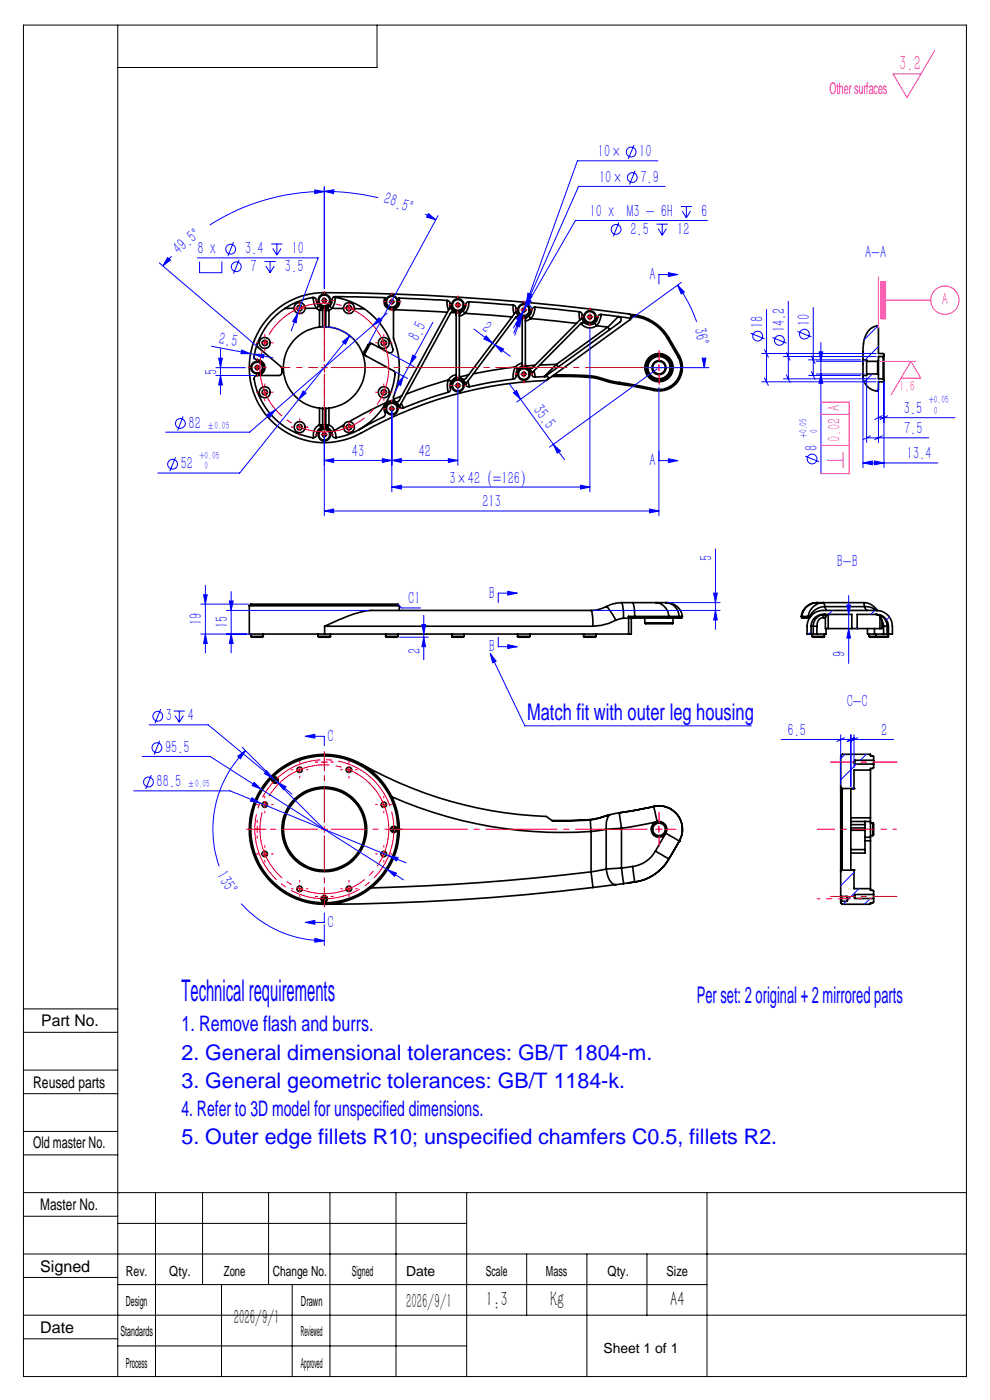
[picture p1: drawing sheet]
<svg xmlns="http://www.w3.org/2000/svg" width="210mm" height="297mm" viewBox="0 0 210 297" stroke-linecap="round" stroke-linejoin="round" font-family="sans-serif">
<g fill="none" stroke="#000" stroke-width=".35">
<path d="M54.5 79.7a.67 .67 0 0 0-.6 .7 14.9 14.9 0 0 0 12.7 12.4l.4-.2a2.1 2.1 0 0 1 1.8-2 1.83 1.83 0 0 1 1.7 1.9l.3 .3a10.9 10.9 0 0 0 5.4-1.7M54.6 73l-.1 .3 .3 .4 4.8 4.1 .2 .3v.9a.66 .66 0 0 1-.7 .7h-4.6M62.4 65.4h-2M62.4 65.4a1.17 1.17 0 0 1 1.2-1.2 1.17 1.17 0 0 1 1.1 1.2M62.4 65.4a1.16 1.16 0 0 0 1.2 1.1 1.16 1.16 0 0 0 1.1-1.1M64.7 65.4h2.4M66.5 63.1a3.8 3.8 0 0 0 .6 2.3M67.1 65.4l.7 .4M67.6 64.9l-.5 .5M67.8 65.8h.6M67.8 65.8l.3-.6 .2 .2 .1 .4M67.8 69.4a8.7 8.7 0 0 0-7.7 8.6 8.7 8.7 0 0 0 7.7 8.6"/>
<path d="M67.8 65.8v3.6M68.4 69.3l-.6 .1M68.4 69.3h.7M68.4 65.8v3.5M69.1 65.9h.7M69.1 69.3l.7 .1M69.1 65.9l.4-.6 .3 .6M69.1 65.9v3.4M69.8 69.4a8.7 8.7 0 0 1 7.6 8.6 8.7 8.7 0 0 1-7.6 8.6M69.8 65.9v3.5M70 64.9l.4 .5M70.4 65.4h2.4"/>
<path d="M70.4 65.4l-.6 .5M70.7 63a14.8 14.8 0 0 1 12.6 11.4l-.2 .4-.6 .1-3.9-2.1M71.1 63.1v.1a3.6 3.6 0 0 1-.7 2.2M72.8 65.4a1.17 1.17 0 0 1 1.2-1.2 1.17 1.17 0 0 1 1.2 1.3M72.8 65.4a1.17 1.17 0 0 0 1.2 1.1 1.17 1.17 0 0 0 1.2-1M75.2 65.5h2.1M77.3 75.2l6.2 3.5 .2 .2a14.6 14.6 0 0 1-7.5 12.2M78.6 72.8l-.5 .3-.8 1.4v.7M78.6 72.8l-1.3 2.4M83.6 65.7l11.3 .5M94.8 63.7l-10.2-.5a1.67 1.67 0 0 1-1.5 2.5 1.67 1.67 0 0 1-1.4-2.6l-10.6-.2a.81 .81 0 0 0-.7 1.1 1.7 1.7 0 0 1-1.9 1.4 1.7 1.7 0 0 1-1.4-1.9l-.4-.3a13.3 13.3 0 0 0-9 4.6 13.1 13.1 0 0 0-3.7 8.1l.2 .3a2.1 2.1 0 0 1 2 1.8 1.69 1.69 0 0 1-1.7 1.7M94.8 63.7a.62 .62 0 0 1 .7 .8 1.71 1.71 0 0 0 1.7 1.9 1.71 1.71 0 0 0 1.6-2l.3-.3 .4-.1"/>
<path d="M94.8 63.7l.1 1.2 .2 .9M95.5 64.9l-.1 .4-10.7 19.6a.66 .66 0 0 1-.7 .3 .66 .66 0 0 1-.5-.6v-.4a16.8 16.8 0 0 0 0-12.5v-5.8l.3-.4M95.7 66.3h.9M96.8 79.5a2.44 2.44 0 0 0-1.7 1.1M97.8 66.2l-.4 .6v12.9l.4 .6M98.2 66l.4 .5M98.6 66.5l10 .7M98.6 66.5l-1.2 .5M99.4 79.5l-1.9 .5M99.5 64l9.4 .7M99.5 64v.2a3.5 3.5 0 0 1-.9 2.3M108.9 64.7a.67 .67 0 0 1 .6 .8 1.71 1.71 0 0 0 1.6 1.9 1.71 1.71 0 0 0 1.8-1.9l.1-.2 .5-.1"/>
<path d="M108.9 64.7v1.2l.1 .7M109.3 77.9l-.1 .1a4 4 0 0 0-.3 2.4M109.3 77.9l.5 .4M109.3 77.9l-8.9 1.4M109.4 67.3l1.2 .1M109.5 65.9l-.1 .3-10.5 14a.71 .71 0 0 1-.9 .2M110.2 67.2a.64 .64 0 0 0-.8 .1l-10.6 14.2M110.4 67.3l.4 .4v9.7l-.4 .5M110.8 77l-1 .4-.5 .5M111.8 67.3l-.4 .5v9.5l.4 .6M112.2 67.1l.4 .5M112.6 67.6l9.7 1"/>
<path d="M112.6 67.6l-1.2 .5M112.8 79.3a1.7 1.7 0 0 0-2-1.6 1.7 1.7 0 0 0-1.3 2.2l-.4 .5h-.2M112.8 79.3a.66 .66 0 0 0 .7 .7M113.2 78.7l.3 1.3M113.5 77.5l-1.9 .1M113.5 65.2l9.4 .9M113.5 65.2v.1a3.9 3.9 0 0 1-.9 2.3M117.1 79.9l8.1 .2M117.5 79.5l7.7 .2M118 77.3l.4 .6M118 77.3l-3.5 .1M122.9 66.1a.66 .66 0 0 1 .6 .8 1.71 1.71 0 0 0 1.6 2 1.71 1.71 0 0 0 1.8-1.8l.3-.4h.3"/>
<path d="M122.9 66.1l.1 1.8M123.2 68.7h.1M123.2 68.6l-10.3 10.5-.1 .2M123.2 68.6l.1 .1M123.3 68.7a2.36 2.36 0 0 0 3.2 .4M123.4 67.2l-.1 .4-10.3 10.4a.65 .65 0 0 1-.9 0M123.6 68.4l-.3 .3M124.1 68.6a.69 .69 0 0 0-.9 0M125.2 79.7l1.1 .2 3.1 .9M125.2 79.7v.4M126.1 68.6l.4 .5M126.5 69.1l2.4 .3"/>
<path d="M127.5 66.7l6.4 .8M127.5 66.7l-.2 1.1-.8 1.3M128.9 69.4l2.2-2.2a.64 .64 0 0 1 .6 .5 .64 .64 0 0 1-.2 .7l-15.8 11.4-.3 .1 2.6-2.6M128.9 69.4l.4 .5M128.9 69.4l-10.9 7.9M133.5 66.7l1.1 .1M133.9 67.5a.68 .68 0 0 0-.6-.9 494.6 494.6 0 0 0-65.7-4.5 15.9 15.9 0 0 0-14 20.5 15.9 15.9 0 0 0 23 9.3 86.2 86.2 0 0 1 39.3-11.2l.3-.2M133.9 67.5l-.2 .3-17.5 12.7M133.9 67.1h.7M134.6 67.1a9.6 9.6 0 0 1 7 4.8M134.6 66.8a10.1 10.1 0 0 1 7.3 4.9M134.6 66.8v.3"/>
<path d="M141.6 71.9l2.2 3.8M141.9 71.7l-.3 .2M141.9 71.7l2.2 3.8M143.8 75.7a4.6 4.6 0 0 1-.3 5 4.6 4.6 0 0 1-4.8 1.8M144.1 75.5a5 5 0 0 1-.3 5.4 5 5 0 0 1-5.1 1.9M144.1 75.5l-.3 .2M183.1 76.3v3.4M183.1 79.7a3.2 3.2 0 0 0 3.1 3.2l.1-.2v-1.7h1l.2-.5M183.1 76.3h.7v.4M183.8 76.7v2.6M183.8 79.3v.4h-.7M183.8 76.7h2.4"/>
<path d="M183.8 79.3h2.4M186.2 76.7v2.6M186.2 79.3l.1 .2M186.3 76.5v3M186.3 79.5v.9h1M186.3 76.5l-.1 .2M187.3 75.6v4.8M187.3 75.6h-1v.9M187.5 75.5v-.4l-.2-.1h-1v-5.5l-.1-.3a2.85 2.85 0 0 0-2.7 2.3l-.4 2.5v2.3M187.5 75.5v5M187.5 75.5l-.2 .1M67.8 90.1a2.33 2.33 0 0 0-1.3 2.8"/>
<path d="M67.8 90.1v.1a.28 .28 0 0 0 .1 .4 .28 .28 0 0 0 .4 0l.1-.5M67.8 90.1h.6M67.8 86.6h.6M67.8 86.6v3.5M68.4 86.6h.7M68.4 86.6v3.5M69.1 90.1h.7M69.1 90.1l.2 .5a.3 .3 0 0 0 .3 0 .3 .3 0 0 0 .1-.4l.1-.1M69.1 86.6v3.5M69.8 86.6h-.7M69.8 90.1a2.15 2.15 0 0 1 1.1 1.3M69.8 86.6v3.5"/>
<path d="M70.9 91.4l.4 1.4M70.9 91.4l-.6 .2M73 90.1l-2.1 1.3M74.1 89.5a1.16 1.16 0 0 1 1 1.3 1.16 1.16 0 0 1-1.4 .9 1.16 1.16 0 0 1-.7-1.6M74.1 89.5a1.09 1.09 0 0 0-1.1 .6M81.9 85.4l-4.9 2.4-2.9 1.7M85.1 85.6l.5 .9M85.2 84l-1.7 .7M85.6 86.5a.65 .65 0 0 1-.9-.4 1.71 1.71 0 0 0-2.4-.9 1.71 1.71 0 0 0-.6 2.6l-.2 .6-5.3 2.7M95.1 83.2l-3.6 1.1-5.9 2.2M95.1 80.6a4.1 4.1 0 0 0 0 2.6M95.1 80.6l.6 .4"/>
<path d="M95.1 80.6l-4.5 1.4-4.4 1.6M96.4 80.3l.4-.4v-13.1a.65 .65 0 0 0-.5-.6 .65 .65 0 0 0-.8 .3l-10.8 19.8M98.8 81.5a.67 .67 0 0 0 .8 .6M98.8 81.5a1.71 1.71 0 0 0-2.3-1.3 1.71 1.71 0 0 0-.9 2.4l-.2 .5-.3 .1M99.2 80.9l.4 1.2M108.9 80.4l-4.7 .7-4.6 1M113.5 80l2.5-.1a.34 .34 0 0 1 .3 .2 .34 .34 0 0 1-.1 .4M125.2 80.1l1.6 .2 2.6 .8M129.4 81.1l2 .4M129.4 80.8l2 .3M129.4 80.8v.3M131.4 81.5l7.3 1.3"/>
<path d="M131.4 81.1l7.3 1.4M131.4 81.1v.4M138.7 82.5v.3M187.3 80.4l.2 .1M52.9 128.5l.3-.3h31.2l.3 .3M52.9 128.5h31.8M52.9 128.5v6h16M53.2 135h2.6M53.2 135a2.81 2.81 0 0 0 2 .2h.5l.1-.2M53.2 134.5v.5M55.8 134.5v.5M67.5 135l.1 .2h2.3l.2-.2"/>
<path d="M67.5 135h2.6M67.5 134.5v.5M68.9 132.9h56.9M68.9 134.5h64.4M68.9 132.9v1.6M70.1 134.5v.5M81.8 135a2.81 2.81 0 0 0 2 .2h.5l.1-.2M81.8 135h2.6M81.8 134.5v.5M84.4 134.5v.5M84.7 128.5v1M95.8 135h2.6"/>
<path d="M95.8 135a2.81 2.81 0 0 0 2 .2h.5l.1-.2M95.8 134.5v.5M98.4 134.5v.5M109.8 135l.2 .2h2.3l.1-.2M109.8 135h2.6M109.8 134.5v.5M112.4 134.5v.5M123.8 135l.2 .2h2.3l.1-.2M123.8 135h2.6M123.8 134.5v.5M125.4 129.5h-46.7a23.9 23.9 0 0 0-8.4 2.7l-1.4 .7M125.4 129.5a6.7 6.7 0 0 1 .4 3.4"/>
<path d="M126.4 134.5v.5M128.6 128.7l-2.1 .7-1.1 .1M128.6 128.7a6.8 6.8 0 0 1 2 2.9M130.6 131.6l-1.5 .7-1.6 .4-1.7 .2M131.8 127.8l-2.2 .4-1 .5M131.8 127.8a5.8 5.8 0 0 1 .5 3.4M131.8 127.8h2.4M132.3 131.2l-1.7 .4M132.3 131.2h1M133.3 130.8h1.3M133.3 130.8v.4M133.3 130.8l.6 .3"/>
<path d="M133.3 131.2h.6M133.3 131.2v3.3M133.9 131.1h.7M133.9 131.1v3.4h-.6M134.2 127.8a5.9 5.9 0 0 1 .4 3M134.2 127.8h4.8M134.6 131.1h7M134.6 130.8v.3M134.6 130.8h7.3M136.8 132.1h6M136.8 132.1l.1 .2h5.7l.2-.2M136.8 131.1v1"/>
<path d="M139 127.8a3.1 3.1 0 0 1 2.9 3M139 127.8h2.2M141.2 127.8a3.4 3.4 0 0 1 3.5 3M141.2 127.8a3.1 3.1 0 0 1 2.9 3M141.6 131.1h2.2M141.9 130.8l-.1 .3h-.2M141.9 130.8h2.2M142.8 131.1v1M144.1 130.8v.2l-.3 .1M144.1 130.8h.6M144.7 130.8l-.1 .3h-.8M170 130.8l.1 .3h.3"/>
<path d="M170 130.8h.1M170.1 130.8v.2l.3 .1M170.1 130.8h1.3M171.4 130.8l.3 .3h-1.3M171.8 130.7l-.4 .1M171.8 130.7v.2M172 130.7h-.2M172 132.9a2.52 2.52 0 0 1 2.6-2.6h6.1v3M172 134.5h-.8v-1.6a3.4 3.4 0 0 1 3.4-3.4h11.3a3.4 3.4 0 0 1 3.4 3.4v1.6h-1.1M172 132.9h.5M172 134.5h.5M172 132.9v1.6"/>
<path d="M172.3 135h2.6M172.3 135l.1 .2h2.3l.2-.2M172.3 134.5v.5M172.5 132.9h.8M172.5 134.5h.8M172.5 132.9v1.6M173.3 127.8a3.3 3.3 0 0 0-3.3 3M173.3 127.8h.1M173.3 132.9v1.6M173.3 127.8h1.4M173.3 127.8a3.3 3.3 0 0 0-3.2 3M174.6 131l.1-.4 .3-.3a2.46 2.46 0 0 0-2.5 2.6"/>
<path d="M174.6 131a1.53 1.53 0 0 0-1.3 1.9M174.6 131h.5M174.7 127.8l.2 .9M174.7 127.8a3.3 3.3 0 0 0-3.3 3M174.7 127.8h8.5M174.9 134.5v.5M174.9 128.7l.5 .8M174.9 128.7a3.4 3.4 0 0 0-3.1 2M174.9 128.7h8.5M175.1 131v2.3h.6M175.2 133.3v1.2h-1.9M175.7 130.4l-.4 .2-.2 .4"/>
<path d="M175.7 133.3h11M175.7 130.4v2.9M175.9 130.3l-.2 .1M183.2 127.8a3.3 3.3 0 0 1 2.9 1.7M183.2 127.8l.2 .9M183.4 128.7l.3 .6 .3 .2M183.4 128.7a3.3 3.3 0 0 1 2.4 .8M184 133.3v1.2h1.5M184.4 135h1.4M184.4 135l.1 .2h1.5M184.4 134.5v.5M185.5 134.5h1.9"/>
<path d="M185.5 133.3v1.2M185.7 130.3l.6 .1M185.8 135h2.7M185.8 134.5v.5M185.8 135l.2 .2M186.3 130.4l.4 .3M186.3 130.4a2.44 2.44 0 0 1 1.9 2.5M186.7 130.7l.4 .9M186.7 130.7v2.6M187.1 131.6l.3 1.3M187.1 131.6v1.7h-.4M187.4 132.9h.8"/>
<path d="M187.4 134.5h.8M187.4 132.9v1.6M188.2 132.9h.3M188.2 132.9v1.6M188.5 132.9a2.53 2.53 0 0 0-2.6-2.6h-4.1v3M188.5 135l-.2 .2h-2.3M188.5 132.9v2.1M76.6 162.1a86.7 86.7 0 0 0 39.4 11.1l1.2 .9 8-.1M83.1 169a89.2 89.2 0 0 0 42.3 7.4M125.2 174l-8.1 .1M125.2 174l.2 2.4M125.4 176.4v8.6"/>
<path d="M128.6 175.9l-3.2 .5M128.6 175.9v8.5M129.3 172.8l-2.3 .7-1.8 .3M129.4 172.8a3.7 3.7 0 0 0-.8 3.1M129.4 172.8l-1.9 .7-2.3 .5M131.4 172.4l.4 3.3M131.4 172.4l-2 .4M131.8 175.7l-3.2 .2M131.8 175.7v8.4M138.7 171.1a5 5 0 0 1 5.1 1.9 5 5 0 0 1 .3 5.4M138.7 171.1l-7.3 1.3M138.7 171.1l.7 3.2"/>
<path d="M139.4 174.3a1.68 1.68 0 0 1 1.7 .7 1.68 1.68 0 0 1 .1 1.8M139.4 174.3l-7.6 1.4M139.4 174.3a1.67 1.67 0 0 0-1 2.6 1.67 1.67 0 0 0 2.8-.1M141.2 176.8l2.9 1.6M141.2 176.8l-2.2 3.7M144.1 178.4h.1M144.1 178.4l-2.2 3.8M178.3 166.9l.3 .4M178.3 166.9v18M178.6 167.3v17.3M178.6 167.3h2.6M180.5 173.5h4.1"/>
<path d="M180.5 176.1h3M180.5 175.6h3M180.5 174.9h3M180.5 174.3h4.1M181.2 167.3h.1M181.2 167.3h-.7v17.2l.7 .1M181.3 161.3v.8M181.3 161.3h4M181.3 161.3l-.2 .4 .2 .4M181.3 162.1h4M183.5 175.6v.5M183.5 174.3v.6"/>
<path d="M183.5 178.4h1.1M183.5 174.9v.7M183.5 176.1v4.1M183.5 177.6h1.1M184.6 163.4v10.1M184.6 178.4v10.1M184.6 174.3v3.3M184.6 173.5v.8M184.6 177.6v.8M184.6 177.3h.6M184.6 174.6h.6M184.6 163.4h-3.4v3.9"/>
<path d="M185.2 174.6l.1 .2v2.3l-.1 .2M185.2 174.6v2.7M185.3 161.3v.8M185.3 162.1v.7l-.1 .2h-.6v.4M185.3 161.3v-.8l-.1-.1h-.6v-.4h-6l-.3 .4v6.5M125.4 185l.4 3.3M125.4 185a499.2 499.2 0 0 1-46.7 3.4M125.8 188.3a489.5 489.5 0 0 1-56.9 3.5M128.6 184.4a3.6 3.6 0 0 0 1.8 3.2l.2 .1M128.6 184.4l-3.2 .6M130.6 187.7l-4.8 .6M131.8 184.1l-3.2 .3"/>
<path d="M131.8 184.1l.5 3.4M132.3 187.5l-1.7 .2M133.3 187.3l-1 .2M133.5 187.3h-.2M134.2 183.8l-2.4 .3M134.2 183.8l.4 3.3M134.6 187.1l-1.3 .2M139 180.5a6.5 6.5 0 0 1-4.8 3.3M139 180.5l2.9 1.7M141.9 182.2h.1M141.9 182.2a10.1 10.1 0 0 1-7.3 4.9M178.3 190v1.3"/>
<path d="M178.3 184.9v5.1M178.3 190l.2 .2M178.5 190.2v1M178.5 191.2l-.2 .1M178.5 191.2h1.2M178.5 190.2h1.2M178.6 184.6l-.3 .3M178.6 184.6h2.6M179.7 190.2v1M179.7 190.2l.3 .5-.3 .5M180.5 180.2h3M181.2 184.6h.1"/>
<path d="M181.2 184.6v3.9h3.4M181.3 189.8v.8M181.3 189.8h4M181.3 190.6h4M181.3 189.8l-.2 .4 .2 .4M183.5 180.2v.8h-3M184.6 188.5v.4h.6l.1 .2v.7M185.3 189.8v.8M185.3 190.6v.7l-.1 .2h-.6v.3h-6l-.3-.5"/>
<circle cx="54.5" cy="78" r="1.32"/>
<circle cx="54.5" cy="78" r="1.13"/>
<circle cx="54.5" cy="78" r=".42"/>
<circle cx="56.2" cy="72.8" r="1.17"/>
<circle cx="56.2" cy="72.8" r=".56"/>
<circle cx="63.6" cy="65.4" r=".57"/>
<circle cx="68.8" cy="63.7" r="1.15"/>
<circle cx="68.8" cy="63.7" r="1.32"/>
<circle cx="68.8" cy="63.7" r=".42"/>
<circle cx="74" cy="65.4" r=".56"/>
<circle cx="81.4" cy="72.8" r=".57"/>
<circle cx="81.4" cy="72.8" r="1.17"/>
<circle cx="83.1" cy="64" r="1.31"/>
<circle cx="83.1" cy="64" r=".41"/>
<circle cx="83.1" cy="64" r="1.15"/>
<circle cx="97.1" cy="64.7" r="1.31"/>
<circle cx="97.1" cy="64.7" r=".42"/>
<circle cx="97.1" cy="64.7" r="1.15"/>
<circle cx="111.1" cy="79.4" r="1.16"/>
<circle cx="111.1" cy="65.8" r="1.16"/>
<circle cx="111.1" cy="79.4" r="1.32"/>
<circle cx="111.1" cy="65.8" r="1.32"/>
<circle cx="111.1" cy="79.4" r=".42"/>
<circle cx="111.1" cy="65.8" r=".43"/>
<circle cx="125.1" cy="67.2" r=".42"/>
<circle cx="125.1" cy="67.2" r="1.15"/>
<circle cx="125.1" cy="67.2" r="1.31"/>
<circle cx="139.8" cy="78" r="3"/>
<circle cx="139.8" cy="78" r="2.36"/>
<circle cx="139.8" cy="78" r="1.33"/>
<circle cx="139.8" cy="78" r="2.53"/>
<circle cx="139.8" cy="78" r="1.51"/>
<circle cx="139.8" cy="78" r="2.84"/>
<circle cx="56.1" cy="83.2" r="1.18"/>
<circle cx="56.2" cy="83.2" r=".56"/>
<circle cx="63.6" cy="90.6" r=".57"/>
<circle cx="63.6" cy="90.6" r="1.17"/>
<circle cx="68.8" cy="92.2" r="1.16"/>
<circle cx="68.8" cy="92.2" r="1.32"/>
<circle cx="68.8" cy="92.2" r=".42"/>
<circle cx="74" cy="90.6" r=".56"/>
<circle cx="81.4" cy="83.2" r="1.18"/>
<circle cx="81.4" cy="83.2" r=".57"/>
<circle cx="83.1" cy="86.7" r="1.31"/>
<circle cx="83.1" cy="86.7" r="1.16"/>
<circle cx="83.1" cy="86.7" r=".41"/>
<circle cx="97.1" cy="81.8" r="1.32"/>
<circle cx="97.1" cy="81.8" r="1.16"/>
<circle cx="97.1" cy="81.8" r=".42"/>
<circle cx="56.2" cy="170.7" r=".56"/>
<circle cx="58.4" cy="165.5" r=".67"/>
<circle cx="58.4" cy="165.5" r=".5"/>
<circle cx="63.5" cy="163.3" r=".57"/>
<circle cx="68.8" cy="175.9" r="8.7"/>
<circle cx="68.8" cy="175.9" r="15.6"/>
<circle cx="68.8" cy="175.9" r="9"/>
<circle cx="68.8" cy="175.9" r="15.9"/>
<circle cx="74" cy="163.3" r=".56"/>
<circle cx="81.4" cy="170.7" r=".56"/>
<circle cx="83.5" cy="175.9" r=".67"/>
<circle cx="83.5" cy="175.9" r=".5"/>
<circle cx="139.8" cy="175.9" r="1.32"/>
<circle cx="56.2" cy="181.2" r=".56"/>
<circle cx="63.5" cy="188.6" r=".57"/>
<circle cx="68.8" cy="190.7" r=".67"/>
<circle cx="68.8" cy="190.7" r=".5"/>
<circle cx="74" cy="188.6" r=".56"/>
<circle cx="81.4" cy="181.2" r=".56"/>
</g>
<g fill="none" stroke="#00f" stroke-width=".21">
<path d="M68.8 39.6v21.6M134.5 30.8l-1.2 2.9M134.7 36.2l-1.2 3M139.6 34.1h-17.1l-10.8 30.1M141.1 39.5h-18.4l-11 25.1M33.8 55.8l20.6 17.6M35.6 54.6l.6 .6-1.7 1.2zM36.4 54.4l-1.9 2M41.9 54.7h25.6l-5.7 15.5M42.3 55.5v2.4h4.8v-2.4M49.5 51.4l-1.2 3M50.7 55.1l-1.2 3"/>
<path d="M56.1 55.5h2.4M56.4 56.4l.9 1.5M57.3 55.5v2.4M57.5 51.7h2.4M57.9 52.7l.8 1.4M58.2 56.4l-.9 1.5M58.7 51.7v2.4M59.6 52.7l-.9 1.4M66.8 40.3l2 .3-2 .5zM68.8 40.6l2-.4v.9zM68.8 40.6a50.8 50.8 0 0 1 11.5 1.3M68.8 40.6a44.9 44.9 0 0 0-24.3 7.1"/>
<path d="M90.1 45.4l2.4 1.2M90.9 45.3l1.6 1.3-2-.5zM92.9 45.8l-14.6 26.9M131.3 47.2l-1.2 3M139.3 47.6h2.4M139.6 48.5l.9 1.4M140.5 47.6v2.3M141.4 48.5l-.9 1.4M141.8 57.9l2 .3-2 .5zM143.8 58.2h-4v2.1M144.4 43.8h2.4M144.5 59.9l-10.4 7.6"/>
<path d="M144.7 44.8l.9 1.4M145.6 43.8v2.4M146.5 44.8l-.9 1.4M150 46.8h-27.9l-10.8 18.6M44.8 73.4l8.3 1.6M45.8 78h6.2M45.8 79.7h8.2M46.4 76h.8l-.4 2zM46.8 79.7l.4 2h-.8zM46.8 74v9.6M51.3 74.3l1.8 .7h-2zM53.1 75.5l-.1 .5"/>
<path d="M53.1 75l.9 .2M53.9 75.7l-.1 .5M54 75.2h2l-.2 .7zM54 75.2l3.9 .7M63.1 66.5l-.3 2-.7-.3zM68.3 69.4a8.4 8.4 0 0 1 6.6 2.5M72.6 72.5l1.6-1.3-.9 1.8zM74.2 71.2l-10.8 13.5M79.1 69l-26.1 22.7h-17.9M80.4 67.4l.5 .6-1.8 1zM82.1 66.4l-3 2.6M82.8 75l5 2.8"/>
<path d="M83.9 78.9l2.6 1.4M85.6 79.8l-.6 2-.7-.4zM85.6 79.8l-1.9 3.5M87 77.3l-1.4 2.5M87.6 75.3l.7 .4-1.3 1.6zM91.8 68.4l-4.8 8.9M100.5 69.8l4 3M103.1 71.3l1.4 1.5-1.9-.9zM104.5 72.8l.5 .4M105 73.2l1.8 .8-.4 .7zM105 73.2l3.2 2.4M110.6 67.3l-.4 2.1-.7-.3z"/>
<path d="M110.6 67.3l-1.4 3.8M110.6 67l-.5 2-.7-.4zM110.6 67l-1.6 3.6M110.8 64.1a1.67 1.67 0 0 1 1.9 1.2M110.9 66.1l-.7 1.9-.6-.3zM110.9 66.1l-2 3.5M111.3 65.4l-.4 .7M111.7 64.6l-1.1 2.4M111.7 64.2l-1.1 3.1M112 62.2l.7 .3-1 1.7zM112 63.5l.7 .4-1.4 1.5zM112.1 62.6l.7 .3-1.1 1.7z"/>
<path d="M125.1 69.7v34.6M136.8 78h13.6M139.4 78.3l-22.8 16.6M143.7 60.5l1.5 1.4-.7 .5zM143.7 60.5l.5 .7a29.8 29.8 0 0 1 3.6 7.1M148.9 76h.8l-.3 2zM149.3 76l.1 2M159.2 70.7l3 1.2M161.6 75h24.2M162.2 74.2l.8 1.6M162.6 65.6v15.4M163.9 71.6l2.9 1.2"/>
<path d="M166.2 75.6h19.6M166.8 74.8l.8 1.6M166.8 79.5l.8 1.7M167.2 63.9v16.5M169.2 70.3l2.9 1.2M171.5 79.7h11M171.5 76.3h11M172.1 75.5l.8 1.6M172.1 78.8l.8 1.7M172.5 65.2v14.5M173.1 76.7h10.2M173.1 79.3h10.2"/>
<path d="M173.7 74.6h.8l-.4 2.1zM174.1 79.3l.4 2h-.8zM174.1 72.7v27.8M185 79.3l-1.7 1.7M186.2 69.2l-2.9 2.8M186.3 73.5l-2.8 2.8M37.2 97l-1.2 3M38.8 88.3l-1.1 3M56.7 87.9l1.8-1-1.3 1.6zM63.4 84.7l-12.6 15.7h-17.3M64.3 82.9l.6 .5-1.5 1.3zM68.8 97.7l2-.4v.8z"/>
<path d="M68.8 92.2v17.2M68.8 97.7h28.3M81.1 97.3l2 .4-2 .4zM83.1 97.7l2-.4v.8zM83.1 87.2v17.1M95.1 97.3l2 .4-2 .4zM97.1 82.3v16.4M108.1 81.5l2.3 3.2M108.9 83.3l.7-.5 .8 1.9zM110.4 84.7l7 9.6M115.8 80.8l-6.2 4.5M117.4 94.3l1.5 1.4-.7 .4z"/>
<path d="M117.4 94.3l2.3 3.2M139.8 82.2v27.2M139.8 97.7h4M141.8 97.3l2 .4-2 .4zM161.6 81h24.2M162.2 80.2l.8 1.6M166.2 80.4h19.6M170.8 96.8l2.9 1.2M183.1 98.2l1.9-.4v.8zM183.1 80.1v19.1M183.1 98.2h15.8M183.8 80.1v13.8"/>
<path d="M183.8 92.9h13.2M184.6 92.5l-1.5 .8M185.5 97.8l2 .4-2 .4zM186.3 82.5l-.4 .4M186.3 80.9v13M186.3 88.6h16.3M187.1 88.2l-1.6 .8M187.1 92.5l-1.6 .8M187.5 81v18.2M188.3 88.2l-1.6 .8M68.8 108.4l2-.4v.8zM68.8 108.4h71"/>
<path d="M83.1 103.3l2-.4v.8zM83.1 103.3h42M123.1 102.9l2 .4-2 .4zM137.8 108l2 .4-2 .4zM151.8 116.4v17.1M42.6 128.2h10.1M42.6 134.5h10.8M43.2 126.2h.8l-.4 2zM43.6 134.5l.4 2h-.8zM43.6 124.2v14.3M48 129.5h30.2M48.6 127.5h.9l-.5 2z"/>
<path d="M49 134.5l.5 2h-.9zM49 125.5v13M84.4 128.2l.8 .8h4M84.8 135.2h6.1M89.5 132.5h.8l-.4 2zM89.9 135.2l.4 2h-.8zM89.9 130.5v9.5M104 138.6l1.2 1.7-.7 .3zM104 138.6l7.3 15.4h48.1M105.7 135.2v2h4M107.7 125.4l2 .4-2 .5zM107.7 136.8l2 .4-2 .4z"/>
<path d="M109.7 125.8h-4v2M125.9 129.5h26.9M141.7 127.8h11.1M151.4 125.8h.8l-.4 2zM151.8 129.5l.4 2h-.8zM172 134l-.4 .5M176.6 129.5l-.8 .8M179.6 128.3h.8l-.4 2zM180 133.3l.4 2.1h-.8zM180 126.3v14.5M181.8 133.2l-.1 .1M185.6 129.5l-.9 .8"/>
<path d="M188.7 130.9l-.7 .6M31.6 153.8h12.6l17.7 14.7M33.9 157.1l-1.2 3M34.1 150.5l-1.2 2.9M36.8 150.8h2.4M37.1 151.8l.9 1.4M38 150.8v2.4M38.9 151.8l-.9 1.4M51.4 158.5l6.6 6.7M52.1 159.2a23.6 23.6 0 0 0-5.6 24.6M64.8 156.2l2-.4v.8zM64.8 156.2h4v2"/>
<path d="M165.7 156.9h23.8M178.3 155.9v10.5M179.1 156.5l-1.6 .8M180.5 155.9v10.9M181.2 155.9v6.9M181.3 156.5l-1.6 .8M182 156.5l-1.7 .8M28.4 167.8h20.4l33.6 13.7M30.2 160.5h14.4l41 26.2M32.1 164.4l-1.2 3M50.4 160.4l1.7-1.2-1.1 1.8zM53.4 169.2l1.7 1.2-2-.4z"/>
<path d="M53.9 166l1.5 1.4-1.9-.8zM56.6 163.5l1.3 1.6-1.8-1zM58.3 165.5l10.7 10.6M58.9 165.9l1.8 1-.6 .6zM179.2 160l-.9 1M181.2 167.1l-.2 .2M181.7 162.1l-3.4 3.3M183.8 160l-1.3 1.3M51.2 191.7a23.6 23.6 0 0 0 17.6 7.9M64.8 195.7l2-.4v.8zM66.8 199.1l2 .5-2 .3zM68.8 193.7v2h-4"/>
<path d="M68.8 196.2v4.4M82.2 184.5l1.9 .7-.4 .7zM82.4 181.5l2.1 .4-.4 .8zM82.4 181.5l3.7 1.6M179.5 191.2l-.6 .6M181.2 185.1l-2.9 2.8M182.2 188.5l-2.4 2.3M184.6 190.6l-1.3 1.2"/>
<circle cx="133.9" cy="32.3" r="1.05"/>
<circle cx="134.1" cy="37.7" r="1.04"/>
<circle cx="48.9" cy="52.9" r="1.04"/>
<circle cx="50.1" cy="56.6" r="1.04"/>
<circle cx="130.7" cy="48.7" r="1.04"/>
<circle cx="160.7" cy="71.3" r="1.04"/>
<circle cx="165.3" cy="72.2" r="1.05"/>
<circle cx="170.6" cy="70.9" r="1.04"/>
<circle cx="36.6" cy="98.5" r="1.04"/>
<circle cx="38.3" cy="89.8" r="1.04"/>
<circle cx="172.2" cy="97.4" r="1.04"/>
<circle cx="33.3" cy="158.6" r="1.04"/>
<circle cx="33.5" cy="152" r="1.04"/>
<circle cx="31.5" cy="165.9" r="1.04"/>
</g>
<g fill="none" stroke="#f0f" stroke-width=".21">
<path d="M198.3 10.7l-5.9 10-3-5h5.9M186.3 58.7v10.9M186.8 59.8h1.1v7.8h-1.1zM186.7 76.7h7.5M187.9 63.7h9.5M174.1 85.3h6v15.2h-6zM174.1 94.5h6M174.1 87.9h6M175.4 97.6h3.4M178.8 96v3.3M191.1 80.2h4.2l-2.1-3.5-4.2 7.1"/>
<circle cx="200.4" cy="63.7" r="2.99"/>
</g>
<g fill="none" stroke="#000" stroke-width=".21">
<path d="M5 5.3h200v286.7h-200zM25 5.3v286.7M80 5.3v9h-55M58.3 165l-.4 .2v.3M58.8 165.5v.3l-.5 .2M83.5 175.4l-.3 .2-.2 .3M84 175.9v.3l-.5 .2M68.8 190.2l-.4 .1-.1 .4M69.3 190.7l-.1 .3-.4 .2M5 214h20M5 219h20M5 232h20"/>
<path d="M5 227h20M5 245h20M5 240h20M5 258h20M5 253h200M25 259.5h74M33 253v39M43 253v19.5M57 253v19.5M70 253v39M84 253v39M99 253v39"/>
<path d="M150 253v39M5 271h20M5 266h200M5 279h200M25 272.5h125M47 272.5v19.5M62 272.5v19.5M111.7 266v13M124.5 266v26M137.2 266v13M5 284h20M25 285.5h74"/>
</g>
<path d="M81.9 74a13.7 13.7 0 0 0-22.9-5.6 13.7 13.7 0 0 0 6.1 22.7 13.7 13.7 0 0 0 17-16.1l-.2-1M81.9 171.9a13.7 13.7 0 0 0-22.9-5.6 13.7 13.7 0 0 0 6.1 22.8 13.7 13.7 0 0 0 17-16.2l-.2-1" fill="none" stroke="#f00" stroke-width=".21" stroke-dasharray="15.2 1.3 1.3 1.3" stroke-dashoffset="2.8" stroke-linecap="butt"/>
<path d="M82.9 171.6a14.8 14.8 0 0 0-24.6-6 14.8 14.8 0 0 0 6.5 24.5 14.8 14.8 0 0 0 18.4-17.4l-.3-1.1" fill="none" stroke="#f00" stroke-width=".21" stroke-dasharray="15.2 1.3 1.3 1.3" stroke-dashoffset="-.6" stroke-linecap="butt"/>
<g fill="none" stroke="#f00" stroke-width=".21" stroke-dasharray="15.2 1.3 1.3 1.3" stroke-linecap="butt">
<path d="M53.2 78h-.6M54.6 76.6v-.6M54.6 79.3v.7M54.8 72.7h-.5M55.9 78h.6M56.2 71.4v-.5M56.2 74.1v.5M57.5 72.7h.5M62.9 65.3h-.6M63.6 64.7v-.6M63.6 66v.6M64.2 65.3h.6"/>
<path d="M67.5 63.7h-.7M68.8 62.4v-.7M70.1 63.7h.9M73.4 65.3h-.6M74 64.7v-.6M74 66v.6M74.7 65.3h.6M80.1 72.7h-.5M81.4 71.4v-.5M81.4 74.1v.5M81.8 64h-.6M82.8 72.7h.5"/>
<path d="M83.1 62.7v-.7M83.1 65.3v.7M84.5 64h.6M95.8 64.7h-.6M97.1 63.3v-.6M97.1 66v.7M98.5 64.7h.6M109.8 79.3h-.6M109.8 65.8h-.6M111.1 78v-.6M111.1 64.4v-.6M111.1 67.1v.6"/>
<path d="M112.5 79.3h.6M112.5 65.8h.6M123.8 67.2h-.6M125.1 65.9v-.7M125.1 68.6v.6M126.5 67.2h.6M138.5 78h-2.4M139.8 76.6v-2.3M139.8 79.3v2.3M141.1 78h2.4M54.8 83.2h-.5M56.2 81.9v-.5"/>
<path d="M56.2 84.5v.5M57.5 83.2h.5M62.2 90.6h-.5M63.6 89.3v-.5M63.6 91.9v.5M64.9 90.6h.5M67.5 92.2h-.7M68.8 90.9v-.7M68.8 93.6v.6M70.1 92.2h.7M73.4 90.6h-.6M74 89.9v-.5"/>
<path d="M74 91.3v.5M74.7 90.6h.6M80.1 83.2h-.5M81.4 81.9v-.5M81.4 84.5v.5M81.8 86.7h-.6M82.8 83.2h.5M83.1 85.3v-.6M83.1 88v.7M84.5 86.7h.6M95.8 81.8h-.6M97.1 80.4v-.6"/>
<path d="M97.1 83.1v.7M98.5 81.8h.6M111.1 80.7v.6M53.2 175.9h-.6M54.6 174.6v-.7M54.6 177.3v.6M54.8 170.7h-.5M55.9 175.9h.6M56.2 179.8v-.5M56.2 169.4v-.5M56.2 172v.5M57.5 170.7h.5"/>
<path d="M62.2 163.3h-.5M63.6 162v-.5M63.6 164.6v.5M64.9 163.3h.5M67.5 161.7h-.7M68.8 160.3v-.6M68.8 163v.7M70.1 161.7h.7M72.7 163.3h-.5M74 162v-.5M74 164.6v.5M75.4 163.3h.5"/>
<path d="M80.1 170.7h-.5M81.4 179.8v-.5M81.4 169.4v-.5M81.4 172v.5M82.8 170.7h.5M139.8 174.6v-2.3M139.8 177.3v2.3M141.1 175.9h2.4M54.8 181.1h-.5M56.2 182.5v.5M57.5 181.1h.5M62.2 188.5h-.5"/>
<path d="M63.6 187.2v-.5M63.6 189.9v.5M64.9 188.5h.5M67.5 190.2h-.7M68.8 188.8v-.6M68.8 191.5v.7M70.1 190.2h.7M72.7 188.5h-.5M74 187.2v-.5M74 189.9v.5M75.4 188.5h.5M80.1 181.1h-.5"/>
<path d="M81.4 182.5v.5M82.8 181.1h.5M179.7 190.7h-1.2"/>
</g>
<path d="M68.8 65.1v26.6" fill="none" stroke="#f00" stroke-width=".21" stroke-dasharray="15.2 1.3 1.3 1.3" stroke-dashoffset="3.8" stroke-linecap="butt"/>
<path d="M67.5 78h-8M68.8 76.6v-8M68.8 79.3v8" fill="none" stroke="#f00" stroke-width=".21" stroke-dasharray="15.2 1.3 1.3 1.3" stroke-dashoffset="13.1" stroke-linecap="butt"/>
<path d="M70.1 78h66.2" fill="none" stroke="#f00" stroke-width=".21" stroke-dasharray="15.2 1.3 1.3 1.3" stroke-dashoffset="3.1" stroke-linecap="butt"/>
<path d="M138.5 175.9h-55.7" fill="none" stroke="#f00" stroke-width=".21" stroke-dasharray="15.2 1.3 1.3 1.3" stroke-dashoffset="-1.2" stroke-linecap="butt"/>
<path d="M67.5 175.9h-15.3M68.8 174.6v-15.3M68.8 177.3v15.2M70.1 175.9h15.3" fill="none" stroke="#f00" stroke-width=".21" stroke-dasharray="15.2 1.3 1.3 1.3" stroke-dashoffset="7.6" stroke-linecap="butt"/>
<path d="M173.3 175.9h11.4" fill="none" stroke="#f00" stroke-width=".21" stroke-dasharray="15.2 1.3 1.3 1.3" stroke-dashoffset="11.5" stroke-linecap="butt"/>
<path d="M190.2 175.9h-5.5" fill="none" stroke="#f00" stroke-width=".21" stroke-dasharray="15.2 1.3 1.3 1.3" stroke-dashoffset="14.4" stroke-linecap="butt"/>
<path d="M173.3 190.7h5.2" fill="none" stroke="#f00" stroke-width=".21" stroke-dasharray="15.2 1.3 1.3 1.3" stroke-dashoffset="14.6" stroke-linecap="butt"/>
<path d="M179.7 190.7h5.3" fill="none" stroke="#f00" stroke-width=".21" stroke-dasharray="15.2 1.3 1.3 1.3" stroke-dashoffset="14.5" stroke-linecap="butt"/>
<path d="M176.1 161.7h14.2M176.1 190.2h14.2" fill="none" stroke="#f00" stroke-width=".21" stroke-dasharray="15.2 1.3 1.3 1.3" stroke-dashoffset="10" stroke-linecap="butt"/>
<g fill="none" stroke="#f00" stroke-width=".21">
<path d="M53.9 78h1.3M54.5 77.3v1.4M55.5 72.7h1.3M56.2 72.1v1.3M62.9 65.4h1.3M63.6 64.7v1.3M68.1 78h1.4M68.1 63.7h1.4M68.8 63.1v1.3M68.8 77.3v1.4M73.3 65.4h1.4M74 64.7v1.3"/>
<path d="M80.8 72.7h1.3M81.4 72.1v1.3M82.4 64h1.4M83.1 63.4v1.3M96.4 64.7h1.4M97.1 64v1.4M110.5 79.4h1.3M110.5 65.8h1.3M111.1 65.1v1.3M111.1 78.7v1.3M124.5 67.2h1.3M125.1 66.6v1.3"/>
<path d="M139.1 78h1.3M139.8 77.3v1.4M55.5 83.2h1.3M56.2 82.5v1.4M62.9 90.6h1.3M63.6 90v1.3M68.1 92.2h1.4M68.8 91.6v1.3M73.3 90.6h1.4M74 90v1.3M80.8 83.2h1.3M81.4 82.5v1.4"/>
<path d="M82.4 86.7h1.4M83.1 86v1.4M96.4 81.8h1.4M97.1 81.1v1.4M53.9 175.9h1.3M54.5 175.3v1.3M55.5 170.7h1.3M56.2 170v1.4M62.9 163.3h1.3M63.6 162.6v1.4M68.1 175.9h1.4M68.1 161.7h1.4"/>
<path d="M68.8 161v1.3M68.8 175.3v1.3M73.3 163.3h1.4M74 162.6v1.4M80.8 170.7h1.3M81.4 170v1.4M139.1 175.9h1.3M139.8 175.3v1.3M55.5 181.2h1.3M56.2 180.5v1.3M62.9 188.6h1.3M63.6 187.9v1.3"/>
<path d="M68.1 190.2h1.4M68.8 189.5v1.3M73.3 188.6h1.4M74 187.9v1.3M80.8 181.2h1.3M81.4 180.5v1.3"/>
</g>
<path d="M68.3 190.7l.1 .3 .4 .2v-.5zM68.8 190.2v.5h.5l-.2-.4zM57.9 165.5v.3l.4 .2v-.5zM58.3 165v.5h.5v-.3zM83 175.9l.3 .5h.2v-.5zM83.5 175.4v.5h.5l-.1-.3z" fill="#000"/>
<g fill="#00f">
<path d="M104 138.6l1.2 1.7-.7 .3z"/>
<path d="M141.8 57.9l2 .3-2 .5zM141.8 97.3l2 .4-2 .4z"/>
<path d="M107.7 125.4l2 .4-2 .5zM107.7 136.8l2 .4-2 .4z"/>
<path d="M64.8 156.2l2-.4v.8zM64.8 195.7l2-.4v.8z"/>
<path d="M148.9 76h.8l-.3 2zM143.7 60.5l1.5 1.4-.7 .5z"/>
<path d="M105 73.2l1.8 .8-.4 .7zM103.1 71.3l1.4 1.5-1.9-.9z"/>
<path d="M90.9 45.3l1.6 1.3-2-.5zM68.8 40.6l2-.4v.9z"/>
<path d="M54 75.2h2l-.2 .7zM51.3 74.3l1.8 .7h-2z"/>
<path d="M137.8 108l2 .4-2 .4zM68.8 108.4l2-.4v.8zM81.1 97.3l2 .4-2 .4zM68.8 97.7l2-.4v.8zM185.5 97.8l2 .4-2 .4zM183.1 98.2l1.9-.4v.8z"/>
<path d="M110.6 67.3l-1.1 1.8 .7 .3zM112 62.2l-.3 2 1-1.7zM110.6 67l-1.2 1.6 .7 .4zM112.1 62.6l-.4 2 1.1-1.7zM110.9 66.1l-1.3 1.6 .6 .3zM112 63.5l-.7 1.9 1.4-1.5zM63.1 66.5l-1 1.7 .7 .3zM83.1 97.7l2-.4v.8zM95.1 97.3l2 .4-2 .4zM83.1 103.3l2-.4v.8zM123.1 102.9l2 .4-2 .4zM72.6 72.5l.7 .5 .9-1.8zM64.3 82.9l-.9 1.8 1.5-1.3zM82.2 184.5l1.5 1.4 .4-.7zM53.9 166l-.4 .6 1.9 .8zM58.9 165.9l1.2 1.6 .6-.6zM56.6 163.5l-.5 .6 1.8 1z"/>
<path d="M66.8 40.3l2 .3-2 .5zM35.6 54.6l.6 .6-1.7 1.2z"/>
<path d="M87.6 75.3l.7 .4-1.3 1.6zM85.6 79.8l-.6 2-.7-.4z"/>
<path d="M180 133.3l.4 2.1h-.8zM179.6 128.3h.8l-.4 2z"/>
<path d="M89.9 135.2l.4 2h-.8zM89.5 132.5h.8l-.4 2z"/>
<path d="M46.8 79.7l.4 2h-.8zM46.4 76h.8l-.4 2z"/>
<path d="M151.8 129.5l.4 2h-.8zM151.4 125.8h.8l-.4 2z"/>
<path d="M43.2 126.2h.8l-.4 2zM43.6 134.5l.4 2h-.8zM48.6 127.5h.9l-.5 2zM49 134.5l.5 2h-.9zM173.7 74.6h.8l-.4 2.1zM174.1 79.3l.4 2h-.8z"/>
<path d="M108.9 83.3l.7-.5 .8 1.9zM117.4 94.3l1.5 1.4-.7 .4z"/>
</g>
<path d="M186.8 59.8h1.1v7.8h-1.1z" fill="#f0f"/>
<g fill="#00f">
<path d="M80.4 67.4l-1.3 1.6 1.8-1zM56.7 87.9l.5 .6 1.3-1.6zM82.4 181.5l1.7 1.2 .4-.8zM53.4 169.2l-.3 .8 2 .4z"/>
<path d="M50.4 160.4l1.7-1.2-1.1 1.8zM66.8 199.1l2 .5-2 .3z"/>
</g>
<text font-size="6.4" fill="#00f" x="38.5" y="212.3">Technical requirements</text>
<g font-size="4.9" fill="#00f">
<text x="111.8" y="152.8">Match fit with outer leg housing</text>
<text x="147.8" y="212.9">Per set: 2 original + 2 mirrored parts</text>
</g>
<g font-size="4.5" fill="#00f">
<text x="38.5" y="218.8">1. Remove flash and burrs.</text>
<text x="38.5" y="224.8">2. General dimensional tolerances: GB/T 1804-m.</text>
<text x="38.5" y="230.8">3. General geometric tolerances: GB/T 1184-k.</text>
<text x="38.5" y="236.8">4. Refer to 3D model for unspecified dimensions.</text>
<text x="38.5" y="242.8">5. Outer edge fillets R10; unspecified chamfers C0.5, fillets R2.</text>
</g>
<text font-size="4.4" fill="#f0f" x="190.8" y="14.8">3.2</text>
<g font-size="4.4">
<text x="49.6" y="280.9">2026/9/1</text>
<text x="86.1" y="277.4">2026/9/1</text>
<text x="103.1" y="277.1">1:3</text>
<text x="116.7" y="277.1">Kg</text>
<text x="142.1" y="277.1">A4</text>
</g>
<g font-size="3.8" fill="#00f">
<text x="126.8" y="33.3">10×</text>
<text x="135.6" y="33.3">10</text>
<text x="127.1" y="38.8">10×</text>
<text x="135.9" y="38.8">7.9</text>
<text x="81.2" y="43.2" transform="rotate(19 81.2 43.2)">28.5°</text>
<text x="125.1" y="46">10 x M3 - 6H</text>
<text x="148.8" y="46">6</text>
<text x="41.9" y="54">8 x</text>
<text x="52" y="54">3.4</text>
<text x="61.9" y="54">10</text>
<text x="133.7" y="49.8">2.5</text>
<text x="143.6" y="49.8">12</text>
<text x="37.9" y="54.1" transform="rotate(-39 37.9 54.1)">49.5°</text>
<text x="53.2" y="57.7">7</text>
<text x="60.4" y="57.7">3.5</text>
<text x="137.8" y="59.4">A</text>
<text x="183.5" y="54.8">A-A</text>
<text x="102" y="70" transform="rotate(37 102 70)">2</text>
<text x="147.2" y="69.7" transform="rotate(79 147.2 69.7)">36°</text>
<text x="161.9" y="69.6" transform="rotate(-90 161.9 69.6)">18</text>
<text x="166.5" y="70.5" transform="rotate(-90 166.5 70.5)">14.2</text>
<text x="171.8" y="69.2" transform="rotate(-90 171.8 69.2)">10</text>
<text x="46.3" y="72.9" transform="rotate(11 46.3 72.9)">2.5</text>
<text x="88.7" y="72.6" transform="rotate(-62 88.7 72.6)">8.5</text>
<text x="46" y="79.5" transform="rotate(-90 46 79.5)">5</text>
<text x="113" y="86.9" transform="rotate(54 113 86.9)">35.5</text>
<text x="191.7" y="87.8">3.5</text>
<text x="40" y="90.9">82</text>
<text x="173.4" y="95.6" transform="rotate(-90 173.4 95.6)">8</text>
<text x="191.8" y="92.1">7.5</text>
<text x="38.3" y="99.6">52</text>
<text x="74.7" y="96.9">43</text>
<text x="88.8" y="96.9">42</text>
<text x="137.8" y="98.9">A</text>
<text x="192.4" y="97.4">13.4</text>
<text x="95.3" y="102.6">3×42（=126）</text>
<text x="102.3" y="107.6">213</text>
<text x="151" y="119.1" transform="rotate(-90 151 119.1)">5</text>
<text x="177.5" y="120.3">B-B</text>
<text x="86.6" y="128.2">C1</text>
<text x="103.7" y="127">B</text>
<text x="42.8" y="132.6" transform="rotate(-90 42.8 132.6)">19</text>
<text x="48.3" y="133.3" transform="rotate(-90 48.3 133.3)">15</text>
<text x="89.2" y="138.6" transform="rotate(-90 89.2 138.6)">2</text>
<text x="103.7" y="138.3">B</text>
<text x="179.3" y="139.4" transform="rotate(-90 179.3 139.4)">9</text>
<text x="35.2" y="153.1">3</text>
<text x="39.9" y="153.1">4</text>
<text x="179.6" y="150.1">C-C</text>
<text x="35" y="159.7">95.5</text>
<text x="69.5" y="157.3">C</text>
<text x="167.1" y="156.1">6.5</text>
<text x="186.9" y="156.1">2</text>
<text x="33.2" y="167">88.5</text>
<text x="45.8" y="185.7" transform="rotate(59 45.8 185.7)">135°</text>
<text x="69.5" y="196.8">C</text>
</g>
<g font-size="3.8" fill="#f0f">
<text x="199.8" y="64.8">A</text>
<text x="178.3" y="87.2" transform="rotate(-90 178.3 87.2)">A</text>
<text x="178.3" y="93.8" transform="rotate(-90 178.3 93.8)">0.02</text>
</g>
<text font-size="3.4" fill="#f0f" x="176" y="19.9">Other surfaces</text>
<g font-size="3.4">
<text x="8.7" y="217.7">Part No.</text>
<text x="7" y="230.8">Reused parts</text>
<text x="7" y="243.6">Old master No.</text>
<text x="8.5" y="256.6">Master No.</text>
<text x="8.5" y="269.8">Signed</text>
<text x="8.5" y="282.8">Date</text>
</g>
<text font-size="3.1" fill="#f0f" x="190.8" y="83">1.6</text>
<g font-size="3">
<text x="26.7" y="270.6">Rev.</text>
<text x="35.9" y="270.6">Qty.</text>
<text x="47.5" y="270.6">Zone</text>
<text x="57.9" y="270.6">Change No.</text>
<text x="74.6" y="270.6">Signed</text>
<text x="86.1" y="270.6">Date</text>
<text x="103.1" y="270.6">Scale</text>
<text x="115.8" y="270.6">Mass</text>
<text x="128.9" y="270.6">Qty.</text>
<text x="141.4" y="270.6">Size</text>
<text x="26.7" y="277">Design</text>
<text x="63.8" y="277.1">Drawn</text>
<text x="25.6" y="283.5">Standards</text>
<text x="63.8" y="283.5">Reviewed</text>
<text x="26.7" y="290.1">Process</text>
<text x="63.8" y="290.1">Approved</text>
</g>
<text font-size="2.9" x="128" y="287">Sheet 1 of 1</text>
<g font-size="2.3" fill="#00f">
<text x="197" y="85.6">+0.05</text>
<text x="198.1" y="87.8">0</text>
<text x="43.9" y="90.9">±0.05</text>
<text x="171.1" y="93" transform="rotate(-90 171.1 93)">+0.05</text>
<text x="173.4" y="91.9" transform="rotate(-90 173.4 91.9)">0</text>
<text x="42.3" y="97.3">+0.05</text>
<text x="43.4" y="99.6">0</text>
<text x="39.8" y="167">±0.05</text>
</g>
</svg>
